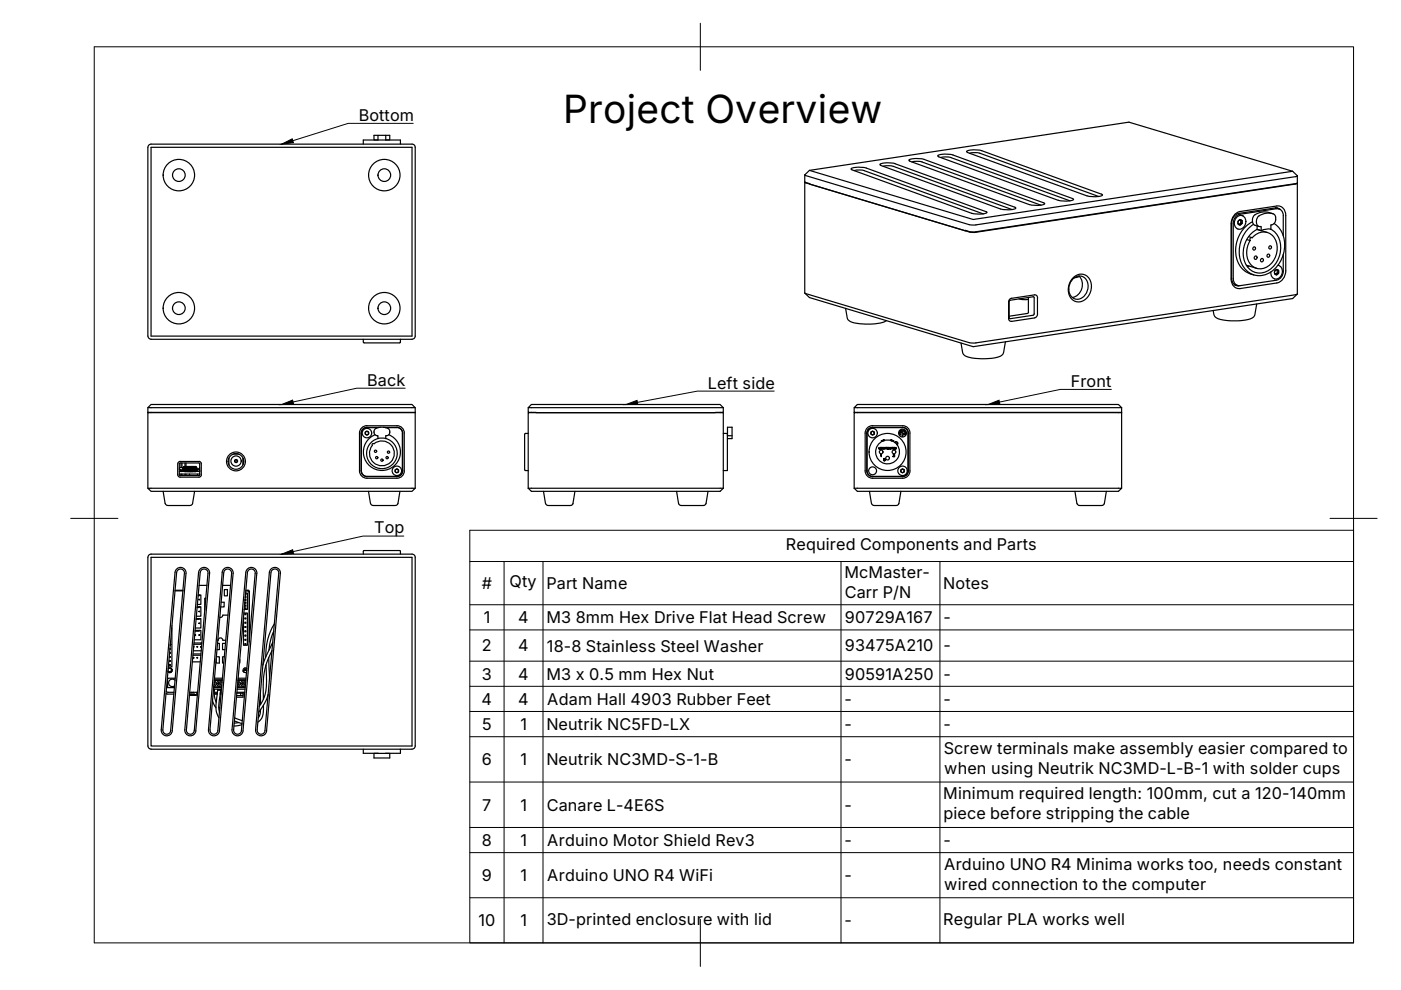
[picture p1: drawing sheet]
<svg xmlns="http://www.w3.org/2000/svg" width="297mm" height="210mm" viewBox="0 0 297 210" stroke-linecap="round" stroke-linejoin="round" font-family="sans-serif">
<!-- layer: Visible -->
<g fill="none" stroke="#000" stroke-width=".25">
<path d="M31.3 31.2v40.1M31.4 31.2a.67 .67 0 0 1 .6-.6h55.4a.67 .67 0 0 1 .6 .6v40.1a.67 .67 0 0 1-.6 .6h-55.4a.71 .71 0 0 1-.6-.6M32 31.2h55.4v40.1h-55.4zM77 30.6v-.9h7.9v.9M80.1 28.7h-.8v1h.8v-1h1.7v1h.8v-1h-.8M170.6 38.7l.1 23.5 34.8 10.5h1.4M170.6 37.1v1.4l1.1 .5 32.9 9.9 1.2 .3 1.1-.1M170.7 38.6l.1 .2M170.8 38.8l34.7 10.4h1.4M171.6 36.1l34.7 10.4 67.8-10.2M171.6 36.1l-1 1 34.9 10.5 1.4 .1M171.6 36.1l67.8-10.2 34.7 10.4"/>
<path d="M180.7 36l25.3 9.2 1.9 .2a1.38 1.38 0 0 0 1.4-.4l-.3-.2M180.7 36l-.3-.1a3.5 3.5 0 0 1 2.9-.4l25.7 9.4M181.1 36.2l1.1-.2 1.1 .2M183.2 36.2l25.3 9.2M186.6 34.8l1.3-.3 1.9 .2 25.6 9.4a3.5 3.5 0 0 1-2.9 .3l-25.7-9.3-.2-.2zM187.2 35.3l1.1-.2 1.1 .2M189.4 35.3l25.2 9.1M192.9 34.2l25.3 9.2M193.4 34.3l1-.1 1.1 .1M195.5 34.3l25.2 9.2M195.9 33.8l25.6 9.3a3.5 3.5 0 0 1-2.9 .4l-.3-.1M195.9 33.8l-1.8-.2a1.38 1.38 0 0 0-1.4 .4l.2 .2"/>
<path d="M198.9 33l1.3-.3 1.9 .2 25.5 9.3a3.5 3.5 0 0 1-2.9 .4l-25.7-9.4-.2-.1zM199.5 33.4l1.1-.1 1 .1 25.2 9.2M205.6 32.5l1.1-.1 1 .1 25.3 9.2M274.1 36.3l1 1v1.5M274.6 39l-67.7 10.2M274.6 37.5l-67.7 10.2M274.6 38.9l-67.7 10.2M275.1 38.8l-.4 .2M275.1 37.2l-.4 .3M275.1 38.9v23.4M275.1 38.8l-.4 .1M204.9 48.9h-.3"/>
<path d="M227.4 59.3a1.86 1.86 0 0 1 2.2-.6 1.86 1.86 0 0 1 1.1 2 2.56 2.56 0 0 1-2.6 2.7 2.49 2.49 0 0 1-.7-4.1zM227.4 59a2.24 2.24 0 0 1 2.7-.7 2.24 2.24 0 0 1 1.3 2.4 3.1 3.1 0 0 1-3 3.3 2.71 2.71 0 0 1-1.7-3.9zM228.7 58.5a2.75 2.75 0 0 1-1.3 4.6M228.8 58.6l-1 .3M233.5 41.2l-25.3-9.3-1.9-.1a1.38 1.38 0 0 0-1.4 .4l25.6 9.3M233.5 41.2l.3 .1a3.5 3.5 0 0 1-2.9 .3l-.4-.1M261 47.4v11.8M261 47.4a2.57 2.57 0 0 1 1.9-2.6l7.8-1.1a1.79 1.79 0 0 1 1.9 2v11.7a2.58 2.58 0 0 1-1.9 2.6l-7.8 1.2a1.8 1.8 0 0 1-1.9-2M261.1 59a1.41 1.41 0 0 0 1.6 1.6M261.5 47.4v11.7a1.35 1.35 0 0 0 1.4 1.5l7.8-1.2M262.2 46.1a1.17 1.17 0 0 1 1.5-.2 1.17 1.17 0 0 1 .4 1.5 1.23 1.23 0 0 1-1.5 1.2 1.23 1.23 0 0 1-.8-1.7zM262.5 48.6h.1"/>
<path d="M262.9 46.6a.52 .52 0 0 0-.4 .5 .52 .52 0 0 0 .5 .5l.3-.2-.2-.1-.4 .3M262.9 46.6l.4 .2-.5-.2M262.9 46.6a.54 .54 0 0 0-.5 .6 .54 .54 0 0 0 .7 .4l.2-.2M262.9 46.6l.4 .2M263.1 46.7v.6M263.3 46.8v.6M263.3 45.7h.1M264.2 56.2l2.2 .7M264.3 50.8l.8 .2M264.7 50.2l.7 .2M264.8 56.4l-.3 .1M265.1 58.1l.8 .2"/>
<path d="M265.1 50.5l.4-.1a2.88 2.88 0 0 1 3.2-1.1 2.88 2.88 0 0 1 2.1 2.7 4.2 4.2 0 0 1-3.8 5 3.2 3.2 0 0 1-2.7-3.9l.4-1.4 .4-.7zM265.6 46.9a.83 .83 0 0 0 .5 .9l.8 .2M265.6 47a6.7 6.7 0 0 0-2.4 9.8l1.2 1 .7 .3M266.5 47.9v.7M266.5 48.7l2.2 .6M266.9 45.8a2.95 2.95 0 0 1 3.4-.2l.2 1M266.9 45.8a1.46 1.46 0 0 0 0 2.2h.5v.9l-.9-.3M267.1 48.8h.1M269.4 48.6a4.9 4.9 0 0 1 1.3 6.9 3.9 3.9 0 0 1-5.5 1.8 5.3 5.3 0 0 1 .1-7.8l1.2-.9M269.4 48.6h-1.2l-.8 .3M269.6 47.7h-.1v.9M269.9 45.3a3.5 3.5 0 0 0-4.2 .7l-.2 .9"/>
<path d="M270.1 47.4a6 6 0 0 1 1.4 8.1 4.8 4.8 0 0 1-6.4 2.5 5.9 5.9 0 0 1-1.5-8 6.3 6.3 0 0 1 2.2-2.4M270.2 59.1h.1M270.4 44.1l.7 .2M270.5 46.6a1.1 1.1 0 0 1-.8 1.1M270.6 57.2l.5 .2a.53 .53 0 0 0-.9 .1 .53 .53 0 0 0 .5 .8l.4-.4-.3-.1-.4 .4M270.7 44.3l-7.8 1.1a1.91 1.91 0 0 0-1.4 1.9M270.7 44.3a1.3 1.3 0 0 1 1.4 1.4v4.3M270.7 44.1l.3 .1M270.8 57.3v.5M270.9 56.2a1.49 1.49 0 0 1 .9 1.9 1.49 1.49 0 0 1-1.7 1 1.34 1.34 0 0 1-.6-1.4M271.1 57.4v.5M271.1 57.4a.51 .51 0 0 0-.9 .2 .51 .51 0 0 0 .6 .6l.3-.3"/>
<path d="M271.1 56.3h.1M271.4 44.4l-.5-.3h-.5l-7.8 1.1a2.02 2.02 0 0 0-1.5 2.1v11.7M272.1 53.9v3.6a1.91 1.91 0 0 1-1.4 1.9M77 71.9v.6M77 72.5l.2 .2M77.2 72.7h7.5M84.9 71.9v.6l-.2 .2M170.6 62.2l1 .9 34.7 10.4 67.8-10.2 .9-.9M179.3 65.4l.3 2a2.65 2.65 0 0 0 2.7 1.2 10.3 10.3 0 0 0 5.6-.6M213.2 72.5l-.4 2.2a2.26 2.26 0 0 1-2.3 1.2 12.6 12.6 0 0 1-5.9-.5l-.5-.5-.3-2.2M214 63.9v3.4M214 67.3l.2 .3"/>
<path d="M214.2 63.7l5-.7 .1 3.6M214.2 63.6l-.2 .3M216 63.4l.9 .1h1.2M218 63.1v3.3l-4 .6M219.1 66.8l-4.9 .8M219.3 66.5l-.2 .3M219.4 62.5l-5 .7a.79 .79 0 0 0-.6 .9v3.4a.58 .58 0 0 0 .7 .6M219.4 67.4l-5 .7M219.4 62.5a.58 .58 0 0 1 .6 .7M220 63.2v3.4a.82 .82 0 0 1-.6 .8M261.7 60.3l.7 .3M262.2 60.5h-.3"/>
<path d="M266.4 64.4l-.3 2.3a2.29 2.29 0 0 1-2.3 1.2 10.4 10.4 0 0 1-6.1-.7l-.3-.5-.2-.9M274.6 62.5l-67.7 10.2M275.1 62.3l-.4 .2M31.3 86.4l.7-.6h55.4l.6 .6zM31.3 86.4v1h56.7M31.3 87.4v.1M38 99.6h.4M38 100h4.3M38 98.3v2.4M38.2 97.8l4.2 .1 .3 .4v2.4M38.2 98.2h4.1v2.5M38.2 97.8l-.4 .3-.1 .2v2.4"/>
<path d="M38.2 98.2l-.2 .1M38.4 100h.1M38.4 99.6l-.1 .3M38.4 99.6v.2M38.4 98.2v.9M38.4 99.8h.1M38.4 99.8v.1M38.4 99.8l.1 .1M38.5 99.9h.1M38.5 99.8v.2zM38.5 99.9h.2zM38.6 98.2v.9"/>
<path d="M38.7 99.8v.2M38.8 99.3v.7M38.8 99.8h-.1M38.8 99.6l.3 .3M38.8 99.1h-.7v.5M38.9 99.4h.1M38.9 99.8v.1M38.9 99.8v.2M38.9 99.6h.1M38.9 99.3l.2 .1v.4M38.9 99.4v.1M38.9 99.6l.1 .2"/>
<path d="M38.9 99.9v.1M38.9 99.5v.1M38.9 99.9h.1M38.9 99.1h.1M38.9 99l-.1 .3M39 99.1h.1M39 99.8l.2 .1M39 99.9v.1M39 99.5v.3M39 98.9l-.1 .1M39.1 99.4l-.1 .1M39.1 99.9v.1"/>
<path d="M39.1 99.9l.1 .1M39.1 99l-.3 .3 .2 .5M39.1 99h.1M39.1 99h.3M39.1 100h.1M39.1 99.4l.2 .1zM39.2 99.3l2-.1 .2 .3-.2 .1-1.9 .1-.2-.2zM39.2 100h1.2M39.2 99.9l1.2 .1M39.2 99.9h.2M39.2 99h2.1M39.2 98.9h2.1"/>
<path d="M39.2 99l-.3 .3M39.2 98.9h-.1M39.2 100h.1M39.2 98.9v.1M39.2 99h.2v.2l.2-.2M39.2 99h.1M39.2 99.6h.1M39.2 99.3h2.1M39.2 99.3v.2M39.2 98.2v.7M39.2 99.5l.1 .1M39.3 99.3h2"/>
<path d="M39.3 99.6h2M39.3 99.3h.1M39.3 99.3v.1M39.3 99.5h1.9M39.3 99.5v.1M39.3 99.4h.1M39.3 100h.1M39.3 99.6h1.9M39.3 99.3h-.1M39.4 99.7v.2M39.4 99.9v-.2h.2v.2M39.4 99v.2"/>
<path d="M39.4 99.3h.1M39.4 99.5v.1M39.4 99.8l.1-.1v.1M39.4 99.3h.4M39.4 99.6h.1M39.4 99.5h.4M39.4 99.2h.1M39.4 99.9h1.9M39.4 98.2v.7M39.4 99.8v.1M39.4 99v.1h.1M39.5 100h.1"/>
<path d="M39.5 99.8h.1M39.5 99.7h.1M39.5 99.1l.1 .1M39.5 99h.3M39.5 99.9h.3M39.5 99.8l.1 .1M39.6 99h-.1M39.6 99h.1M39.6 99.7l-.1 .1M39.6 99.9h.1M39.6 99l-.1 .1M39.6 100h.1"/>
<path d="M39.7 100h.1M39.7 99.9h1.1M39.7 99h1.1M39.8 100h.1M39.8 99.6h.1M39.8 99.3h.1M39.8 99.5v.1M39.9 100h.1M39.9 99.3h.1M39.9 99.6h.1M39.9 99.5h.1M39.9 99.5v.1"/>
<path d="M40 100h.1M40 99.3h.1M40.1 99.6h.1M40.1 99.5h.1M40.1 100h.1M40.2 100h.1M40.2 99.3h.1M40.2 99.6h.1M40.2 99.5h.1M40.3 99.6h.1M40.3 100h.1M40.4 100h.1"/>
<path d="M40.4 99.3h.1M40.4 99.6h.1M40.4 99.5h.1M40.4 100h.9M40.4 99.5l.1 .1M40.5 100h.1M40.6 100h.1M40.6 99.3h.1M40.6 99.5v.1M40.6 99.6h.1M40.7 100h.1M40.7 99h.1"/>
<path d="M40.7 99.3h.1M40.7 99.5v.1M40.7 99.3h.4M40.7 99.6h.1M40.7 99.5h.4M40.8 100h.1M40.9 99.9h.1M40.9 99h.1M40.9 100h.1M41 99.9h.1M41 99.9v-.2h.1v.2M41 99v.2l.3-.2"/>
<path d="M41 99h.1M41 99v.2M41 99.2h.1M41 99v.2l.1-.1M41 99.8v.1M41 99.7v.2M41 99h-.2M41 100h.1M41.1 99.2h.1M41.1 100h.1M41.1 99.8l-.1-.1v.1l-.3 .1M41.1 99v.2"/>
<path d="M41.1 99.6h.1M41.1 99h.1M41.1 99.8v.1M41.1 99.7v.2M41.1 99.3h.1M41.2 100h.1M41.2 99.3l-1.9 .1M41.2 99.6h.1M41.2 99.3h.1M41.2 99.4h.1M41.3 99.4l.1 .1zM41.3 99.5l-.1 .1"/>
<path d="M41.3 100h.1M41.3 99.3v.2M41.3 99l.3 .2v.3M41.3 99l.4 .3M41.3 99.9h-.9v.1M41.3 98.9h.2M41.3 99l.2 .1M41.3 98.9l-1.9 .1M41.3 99.9h.1M41.3 99.9v.1M41.4 100h.1M41.4 99h.1"/>
<path d="M41.4 99h-.1M41.4 99l.2 .1M41.5 99.8l-.2 .1M41.5 98.9l.3 .4M41.5 99.4v.1M41.5 99.9h-.1M41.5 99.5v.3M41.5 99.9l.1 .1M41.5 99.1l.2 .2M41.6 99.8l-.2 .1M41.6 99l.1 .3v.7M41.6 99.1h.1"/>
<path d="M41.6 99.9h-.1M41.6 99.9h.1M41.6 99.5h-.1l.2 .1M41.6 99.4h-.1v.4M41.6 99.4v.1M41.7 99.3v.3M41.7 99.8v.2M41.7 99.6l-.2 .2 .2-.2M41.7 99.4h.6M41.7 99.8h.1M41.7 99.5h.6M41.8 99.6l-.2 .3"/>
<path d="M41.8 99.8l.1 .1M41.8 99.9v.1M42.2 99.9h.1M42.2 99.9h.1l-.1 .1M42.2 99.4v.1M42.3 99.1v.3M48.5 97.1v1.5M49.4 96.3h1.2M51.5 97.1v1.4M51.6 97.4v.9v-.9M76.2 91.8v8M76.2 99.8a1.58 1.58 0 0 0 1.6 1.6h6.3"/>
<path d="M76.6 99.8a1.24 1.24 0 0 0 1.2 1.3h6.3M76.6 91.8v8M76.6 99.8a1.17 1.17 0 0 0 1.2 1.2h6.3M77.8 90.7h2.4M77.8 90.6a1.17 1.17 0 0 0-1.2 1.2M78.1 91.6v.4M78.1 91.6a.36 .36 0 0 0-.5 0 .36 .36 0 0 0 0 .5 .36 .36 0 0 0 .5-.1M78.1 91.6a.39 .39 0 0 0-.6-.1 .39 .39 0 0 0 0 .6 .39 .39 0 0 0 .6-.1M79 94.1h.3a2.64 2.64 0 0 1 4.2 1.4 2.64 2.64 0 0 1-3.1 3.2 2.64 2.64 0 0 1-1.5-4.3zM79.5 92.2a3.9 3.9 0 0 0-1.6 6 3.9 3.9 0 0 0 6.2 0 3.9 3.9 0 0 0-1.7-6M79.7 90.8l1.5-.2 1 .2M79.7 90.8a.83 .83 0 0 0-.4 1 .83 .83 0 0 0 .8 .6v.6"/>
<path d="M80.6 90.6h-2.8a1.24 1.24 0 0 0-1.2 1.2M81.3 90.6h2.8M81.7 90.7h2.4M82.2 90.8a.83 .83 0 0 1 .4 1 .83 .83 0 0 1-.8 .6v.6M84.1 90.3l-6.3-.1a1.58 1.58 0 0 0-1.6 1.6M84.1 90.2a1.58 1.58 0 0 1 1.6 1.6M84.1 90.6a1.24 1.24 0 0 1 1.3 1.2M84.1 90.6a1.17 1.17 0 0 1 1.2 1.2M85.3 91.8v8M85.3 99.8a1.17 1.17 0 0 1-1.2 1.2M85.4 91.8v8M85.4 99.8a1.24 1.24 0 0 1-1.3 1.3"/>
<path d="M85.7 91.8v8M85.7 99.8a1.58 1.58 0 0 1-1.6 1.6M88 87.5h-56.7v16M88 86.4v1.1M88 87.5v16M112 86.4l.7-.6h40l.7 .6zM112 86.4v1l1.7 .1h38l1.7-.1v-1M112 91.9h-.6l-.2 .2v7.5l.8 .2M153.4 91.9h.8M154.2 92v7.8h-.8M155.2 92.4h-1v-1.8h1v2.4h-1M181.1 86.4l.7-.6h55.3l.7 .6z"/>
<path d="M181.1 86.4v1h56.7v-1M181.1 87.4v.1M183.4 91.8v8M183.4 99.8a1.58 1.58 0 0 0 1.6 1.6h6.4a1.58 1.58 0 0 0 1.5-1.6M183.8 91.8a1.24 1.24 0 0 1 1.2-1.2h6.3a1.2 1.2 0 0 1 1.3 1.2M183.8 91.8v8M183.8 99.8a1.17 1.17 0 0 0 1.2 1.2h6.4a1.17 1.17 0 0 0 1.1-1.2M185 90.7h6.3M185 90.6a1.17 1.17 0 0 0-1.2 1.2M185.3 91.6v.4M185.3 91.6a.36 .36 0 0 0-.5 0 .36 .36 0 0 0 0 .5 .36 .36 0 0 0 .5-.1M185.3 91.6a.39 .39 0 0 0-.5-.1 .39 .39 0 0 0 0 .6 .39 .39 0 0 0 .5-.1"/>
<path d="M186.4 94.9v.3h.2h-.2zM186.7 94.9v.3zM186.7 96.4l.2-.1v.5zM186.8 94.9h.2h-.2l.2 .1-.2 .2h.2h-.2zM187.1 94.9h.2h-.2l.2 .3h-.2zM187.3 93.5a2.53 2.53 0 0 0-1.4 3.5 2.53 2.53 0 0 0 3.6 1 2.53 2.53 0 0 0 .7-3.7M187.3 97.3l.1-.1a.22 .22 0 0 1 .3 .3 .22 .22 0 0 1-.4 .1h.3l-.1-.1 .1-.2zM187.3 93.3l-.4 .2M187.4 93.3v.2M187.4 93.2h.1M187.4 93.3v.2h-.5M187.4 93.2v.1"/>
<path d="M187.4 94.9v.1l.3-.1v.3l-.1-.1-.2 .1zM187.4 93.4l.8-.1 .8 .1M187.7 94.9h.3l-.1 .3zM188 94.9h.3h-.2l.2 .1-.2 .2h.2h-.3zM188.4 94.9l.2 .3v-.3v.3l-.2-.3v.3zM188.7 94.9h.2h-.2l.2 .2v.1l-.2-.1h.2zM189 93.5h.5M189 93.3v.2M189 93.2v.1M189 93.3l.5 .2M189 94.9h.3l-.2 .3zM189.1 93.5l1.1 .8"/>
<path d="M189.3 94.9h.3h-.2l.1 .1-.1 .2h.2h-.3zM189.4 96.4h.3l-.3 .4h.3h-.4l.3-.3zM189.6 94.9l.1 .3zM189.7 94.9l.2 .3 .1-.3v.3l-.2-.3-.1 .3zM189.8 93.7h.4l.1 .2M189.8 93.7l.2 .1zM189.8 93.7l-.1 .1M189.8 93.7h.1M190.3 94.2l-.1 .1M190.3 94.2l-.1-.2 .1 .2M190.3 94.2h.1M190.4 94l-.1 .2"/>
<path d="M191.1 91.8l-.2-.1v.4M191.1 91.6l-.3-.1-.1 .5 .1 .2 .1-.1M191.1 91.6v.1M191.3 91.3v1.1M191.3 91.3l-.2 .1M191.4 90.6a1.17 1.17 0 0 1 1.1 1.2M191.6 92v-.1l.2 .1v-.6l.2 .3-.1 .5-.3-.2M191.7 91.2h-.5l-.2 .1 .1 .1M191.7 91.3v.1l-.3-.1v1.1h-.1M192.5 91.8v8M192.6 91.8v8M192.6 99.8a1.24 1.24 0 0 1-1.2 1.3h-6.4a1.24 1.24 0 0 1-1.2-1.3"/>
<path d="M192.9 91.8v8M192.9 91.8a1.55 1.55 0 0 0-1.6-1.5l-6.3-.1a1.58 1.58 0 0 0-1.6 1.6M237.8 87.4v.1M31.3 103.5h56.7l-.6 .7h-55.4zM31.3 118.2v40M31.4 118.2a.67 .67 0 0 1 .6-.7h55.4a.67 .67 0 0 1 .6 .7v40a.67 .67 0 0 1-.6 .6M32 118.2h55.4v40h-55.4zM34.6 104.2l.4 2.6M37.7 100.7l.2 .4 .3 .1M38 100.5h4.3M38 100.7l.2 .1M38.4 100.5v.3"/>
<path d="M38.6 100.5v.3M39.2 100.5v.3M39.4 100.5v.3M40.2 100.5v.3M41.3 104.2l-.5 2.5a1.1 1.1 0 0 1-1.3 .5h-2.8a1.47 1.47 0 0 1-1.7-.5M41.9 100.5v.3M42.4 100.7l-.2 .1h-4M42.7 100.7l-.3 .4-.2 .1h-4M77 116.9v.6M77.2 116.7h6.2a1.64 1.64 0 0 1 1.5 .2v.6M77.2 116.7l-.2 .2M78.1 104.2l.5 2.5a1.06 1.06 0 0 0 1.3 .5h2.8a1.53 1.53 0 0 0 1.7-.5l.4-2.5"/>
<path d="M112 103.5h41.4M112 103.5v-16h41.4v16M112 103.5l.7 .7h40l.7-.7M115.2 104.2l.5 2.5a1.09 1.09 0 0 0 1.3 .5h3.1a1.15 1.15 0 0 0 1.4-.5l.4-2.5M143.4 104.2l.5 2.5 .5 .5M150.1 104.2l-.4 2.5a1.1 1.1 0 0 1-1.4 .5h-3.9M181.1 103.5h56.7l-.7 .7h-55.3zM181.1 103.5v-16h56.7v16M184.3 104.2l.5 2.5 .5 .5M190.6 106.7a1.1 1.1 0 0 1-1.4 .5h-3.9M191 104.2l-.4 2.6M227.9 104.2l.5 2.5a1.06 1.06 0 0 0 1.3 .5h3.1a1.1 1.1 0 0 0 1.3-.5l.5-2.5"/>
<path d="M36 138.3h.1v.2l-.1-.1M36 139.2l.1 .2zM36 137.5v.2M36.1 136.8h.1M36.1 136.6h.1M36.1 136.6v.2M36.4 133.1v8.3h-.7M36.4 132.7v.1M37.1 125.2h1.7M37.4 120.7a1.17 1.17 0 0 1 1.3-.3 1.17 1.17 0 0 1 .8 1.2l-3 33.3a1.18 1.18 0 0 1-1.2 1.1 1.18 1.18 0 0 1-1.1-1.3l2.9-33.3zM37.4 121.4l-2.9 33.4a.84 .84 0 0 0 .8 .9 .84 .84 0 0 0 .9-.8M37.4 121.4a.84 .84 0 0 1 1-.8 .84 .84 0 0 1 .7 1"/>
<path d="M38.8 125.3h-1.7M39.1 121.6l-2.9 33.3M40.9 138.9h1.7M40.9 138.7h1.7M41 138h1.7M41.1 137.1v.1M41.1 136.3h1.7M41.4 133.7h.8M41.6 131.2h.6M41.8 128.6h.4M42 126.1h.2M42.2 124.1h1.7"/>
<path d="M42.2 126.1h.4v2.1h-.8M42.2 128.6h.4v2.1h-1M42.2 131.2h.4v2h-1.2M42.2 133.7h.4v2h-1.4M42.2 131.2v.1h-.6M42.2 133.7v.1h-.8M42.2 128.6v.2h-.4M42.2 126.1v.2h-.2M42.4 121.4l-2.9 33.4a.84 .84 0 0 0 .8 .9 .84 .84 0 0 0 .9-.8l2.9-33.3M42.4 121.4a.84 .84 0 0 1 .9-.8 .84 .84 0 0 1 .8 1M42.6 139.4l-.1 .1M42.7 136.3v.3h-1.6"/>
<path d="M43.6 126.8h-.2v2.6M44.4 121.6a1.17 1.17 0 0 0-1-1.3 1.17 1.17 0 0 0-1.3 1.1l-2.9 33.3a1.18 1.18 0 0 0 1.1 1.3 1.18 1.18 0 0 0 1.2-1.1l2.9-33.3M45.9 139.2h.6v1.4h-.7v-.9M46.1 136.4h.4v1.3h-.5M46.2 135.8v-.1a.5 .5 0 0 1 .5-.5 .5 .5 0 0 1 .5 .5l.7 .1M46.9 127.7h.6v1h-.7M47.2 124.1h1.7M47.2 130.4l-.2 .4-.4 .1M47.2 130.4h1.1M47.4 121.4l-2.9 33.4a.84 .84 0 0 0 .8 .9 .84 .84 0 0 0 .9-.8M47.4 121.4a.84 .84 0 0 1 .9-.8 .84 .84 0 0 1 .8 1M47.6 139.2h-.4v1.4h.2"/>
<path d="M47.6 125h.6v1.3h-.6zM47.8 136.4h-.6v1.3h.5M49.1 121.6l-2.9 33.3M49.4 121.6a1.17 1.17 0 0 0-1-1.3 1.17 1.17 0 0 0-1.3 1.1l-2.9 33.3a1.18 1.18 0 0 0 1.1 1.3 1.18 1.18 0 0 0 1.2-1.1l2.9-33.3M50.8 139.9h.1M50.8 139.9v.7M51.7 130h.8v6.8h-.9v-6M51.9 127.1h.2v.2h-.2zM51.9 127.7h.2v.2h-.2zM51.9 128.3h.2v.2h-.2zM51.9 128.9h.2v.2h-.2zM51.9 130.1h.2v.2h-.2z"/>
<path d="M51.9 131.1h.2v.1h-.2zM51.9 131.9h.2v.2h-.2zM51.9 132.9h.2v.1h-.2zM51.9 133.8h.2v.1h-.2zM51.9 134.7h.2v.1h-.2zM51.9 135.6h.2v.1h-.2zM51.9 136.5h.2v.1h-.2zM52 126.5h.1l-.1 .2M52 125.9v.2M52.1 125.7h.4v3.5h-.7M52.1 125.3a.53 .53 0 0 1 .7 .4v10.4M52.1 125.2h.6l.2 .3v10"/>
<path d="M52.4 120.7a1.17 1.17 0 0 1 1.3-.3 1.17 1.17 0 0 1 .8 1.2l-3 33.3a1.18 1.18 0 0 1-1.2 1.1 1.18 1.18 0 0 1-1.1-1.3l2.9-33.3zM52.5 121.4l-3 33.4M52.5 121.4a.84 .84 0 0 1 .9-.8 .84 .84 0 0 1 .7 1M54.1 121.6l-2.9 33.3a.84 .84 0 0 1-.9 .8 .84 .84 0 0 1-.8-.9M57 139.4l.1 4.5M57.4 121.4l-2.9 33.4a.84 .84 0 0 0 .8 .9 .84 .84 0 0 0 .9-.8l2.9-33.3M57.4 121.4a.84 .84 0 0 1 1-.8 .84 .84 0 0 1 .7 1M57.7 137.9a16.2 16.2 0 0 0-1.9 9.7v.7M57.8 136.2l-1.4 2.9-.7 1.9M58 133.9a12.2 12.2 0 0 0-1 3.9M58.2 132.3a12.6 12.6 0 0 0-1.9 7M59.4 121.6l-2.9 33.3"/>
<path d="M59.5 121.6a1.17 1.17 0 0 0-1.1-1.3 1.17 1.17 0 0 0-1.3 1.1l-2.9 33.3a1.18 1.18 0 0 0 1.1 1.3 1.18 1.18 0 0 0 1.2-1.1M31.4 158.2a.67 .67 0 0 0 .6 .6M32 158.8h55.4M35.2 147l.2 .1M35.3 146.6l.3 .2h1.3M35.4 147.2h1.5M35.7 141.9a.37 .37 0 0 1 .5-.1 .37 .37 0 0 1 0 .6 .37 .37 0 0 1-.6-.2M35.7 141.7a.5 .5 0 0 1 .7 .1 .5 .5 0 0 1-.1 .7 .5 .5 0 0 1-.7-.1M36 140.1h.1v.1h-.1zM36 140.9h.1v.2h-.1zM36.4 141.8a.5 .5 0 0 1-.1 .7 .5 .5 0 0 1-.7-.1M36.5 141.9l-.1 .5-.5 .2"/>
<path d="M37.1 144.2a.79 .79 0 0 0-1.1 0 .79 .79 0 0 0-.1 1.1 .79 .79 0 0 0 1.1 .1M37.1 143.8h-1.6v2h1.5M40.2 147.2h.9M40.2 147.2v.2M40.2 147.4h.1M40.2 146.8h1.7M40.3 147.4h.1M40.3 147.2v.2l.1-.2M40.4 147.4h.1M40.5 147.4h.1M40.5 147.2v.2l.1-.2M40.5 147.4h-.1"/>
<path d="M40.6 147.4h.1M40.6 147.2v.2l.1-.2M40.7 146.8h.3M40.7 147.4h.1M40.7 147.4h.4M40.8 140.3h1.7M41.1 147.2h.2M41.1 147.4h.1M41.1 147.2v.2l.1-.2M41.2 147.4h.1M41.2 147.4h-1M41.3 147.2v.2"/>
<path d="M41.3 147.2h.1M41.3 147.2l.1 .1M41.4 147.3h.1M41.4 147.3l.2 .1M41.7 146.8v.6l-.2-.1M41.7 147.2h.2M41.8 146.8v.1M45.1 148.6l.7 1.5M45.3 146.1h1.6M45.3 145.8h1.7M45.3 145.6h1.7M45.4 146.8h.7"/>
<path d="M45.4 147.2h.7M45.4 147.1h.7M45.4 144.7a.31 .31 0 0 1 .2 .3 .31 .31 0 0 1-.2 .2M45.4 146.1v.2h-.1h.1l.1 1.3 .3 1.3M45.4 144.3h1.7M45.4 144.1h1.7M45.4 144.4a.58 .58 0 0 1 .4 .6 .58 .58 0 0 1-.5 .5M45.5 143.8h1.7M46.1 146.1v.2h.7v-.2M46.4 149.9l.2 .2M46.5 145h.1M46.5 151a12.8 12.8 0 0 1 .3-4.7h-.7v.7a8.5 8.5 0 0 0 0 4.5l.3 .7"/>
<path d="M46.7 147.2h.2M46.7 147.1h.2M46.7 146.8h.2M47.1 144.8a.58 .58 0 0 0-.9-.3 .58 .58 0 0 0-.1 .9 .58 .58 0 0 0 .9-.2M49.7 152.9l1.6 .5M49.7 152.2l1.7 .6M50.2 147.5h1.3M50.2 147h1.3M50.2 146.8h1.7M50.3 146.1h1.7M50.3 145.8h1.7M50.3 145.6h1.7"/>
<path d="M50.4 144.7l.2 .3-.2 .3M50.4 144.3h1.7M50.4 144.4a.58 .58 0 0 1 .5 .6 .58 .58 0 0 1-.6 .5M50.5 144.1h1.6M50.5 143.8h1.7M50.6 153.2l-.9 .1M51 147v.5M51.3 153.6l-1.7 .3M51.5 146.8v1h-1.4M51.5 147.2h.4M51.6 145h.1M51.8 141.7h.4"/>
<path d="M52.1 144.7a.58 .58 0 0 0-.9-.2 .58 .58 0 0 0 0 .9 .58 .58 0 0 0 .8-.1M52.3 142.2h-.4l-.2 .3M52.3 142.1l-.4-.1-.3 .4M52.3 142h-.4l-.4 .3M52.4 141.8a.5 .5 0 0 0-.7-.1 .5 .5 0 0 0-.1 .7 .5 .5 0 0 0 .7 .1M55.2 147v2.4M55.2 150.5l-.1 .9-.3 .8M55.9 149.5a3.5 3.5 0 0 1-1 3.5l-.2 .1M56.4 141a16.1 16.1 0 0 1-.4 6.8l-1 2M56.9 147.2a11 11 0 0 1-2 3.8M77 158.8v.9h3.1M79.3 159.7h3.3v1h-3.3z"/>
<path d="M84.9 158.8v.9h-3.1"/>
<circle cx="37.9" cy="37.1" r="1.34"/>
<circle cx="37.9" cy="37.1" r="3.3"/>
<circle cx="81.5" cy="37.1" r="1.34"/>
<circle cx="81.5" cy="37.1" r="3.3"/>
<circle cx="265.9" cy="52.7" r=".32"/>
<circle cx="266.2" cy="54.7" r=".34"/>
<circle cx="267.5" cy="55.2" r=".34"/>
<circle cx="268.9" cy="54.2" r=".32"/>
<circle cx="269.3" cy="52.5" r=".32"/>
<circle cx="37.9" cy="65.3" r="1.34"/>
<circle cx="37.9" cy="65.3" r="3.3"/>
<circle cx="81.5" cy="65.3" r="1.34"/>
<circle cx="81.5" cy="65.3" r="3.3"/>
<circle cx="50" cy="97.8" r="2"/>
<circle cx="50" cy="97.8" r="1.66"/>
<circle cx="50" cy="97.8" r="1.09"/>
<circle cx="50" cy="97.8" r=".26"/>
<circle cx="50" cy="97.8" r=".33"/>
<circle cx="77.8" cy="91.8" r="1.01"/>
<circle cx="79.6" cy="95.7" r=".24"/>
<circle cx="79.9" cy="97" r=".24"/>
<circle cx="81" cy="96.1" r="3.2"/>
<circle cx="81" cy="97.6" r=".24"/>
<circle cx="82.1" cy="97" r=".24"/>
<circle cx="82.4" cy="95.9" r=".24"/>
<circle cx="84.1" cy="99.8" r=".38"/>
<circle cx="84.1" cy="99.8" r="1.01"/>
<circle cx="84.1" cy="99.8" r=".39"/>
<circle cx="185" cy="91.8" r="1.01"/>
<circle cx="185" cy="99.8" r=".84"/>
<circle cx="186.8" cy="95.8" r=".39"/>
<circle cx="188.2" cy="97.1" r=".39"/>
<circle cx="188.2" cy="95.8" r="3.9"/>
<circle cx="189.5" cy="95.8" r=".39"/>
<circle cx="191.3" cy="99.8" r=".39"/>
<circle cx="191.4" cy="99.8" r="1.01"/>
<circle cx="191.4" cy="91.8" r=".84"/>
<circle cx="191.4" cy="99.8" r=".39"/>
<circle cx="41.1" cy="139.5" r=".07"/>
<circle cx="41.4" cy="134.6" r=".07"/>
<circle cx="41.8" cy="139.5" r=".07"/>
<circle cx="41.8" cy="137.1" r=".07"/>
<circle cx="42.3" cy="127.1" r=".07"/>
<circle cx="42.3" cy="132.1" r=".07"/>
<circle cx="42.3" cy="129.6" r=".07"/>
<circle cx="42.3" cy="134.6" r=".07"/>
<circle cx="42.6" cy="137.1" r=".07"/>
<circle cx="46.5" cy="145" r=".31"/>
<circle cx="51.6" cy="145" r=".31"/>
</g>
<!-- layer: BORDER -->
<path d="M20 9.9h267v190h-267zM148.5 4.9v10M15 109.9h10M282 109.9h10M148.5 194.9v10" fill="none" stroke="#000" stroke-width=".21"/>
<!-- layer: Leaders -->
<path d="M59.7 30.6l2.3-1.2 .2 .8zM59.7 85.8l2.3-1 .2 .9zM132.7 85.8l2.4-.9 .1 .8zM209.5 85.8l2.3-.9 .2 .8zM59.7 117.5l2.3-.9 .2 .8z" fill="#000" stroke="#000" stroke-width=".21"/>
<path d="M87.6 26.2h-13.8l-11.7 3.6M85.9 82.3h-10.3l-13.5 2.9M164.1 82.9h-16.2l-12.8 2.4M235.6 82.6h-10.8l-12.9 2.7M85.6 113.7h-8.6l-14.9 3.3" fill="none" stroke="#000" stroke-width=".21"/>
<!-- layer: Custom Tables -->
<g fill="none" stroke="#000" stroke-width=".21">
<path d="M99.6 112.4h187.4v87.5h-187.4zM99.6 119.1h187.4M106.9 119.1v80.8M115.1 119.1v80.8M178.3 119.1v80.8M199.3 119.1v80.8M99.6 128.2h187.4M99.6 133.6h187.4M99.6 140.2h187.4M99.6 145.5h187.4M99.6 150.8h187.4M99.6 156.2h187.4"/>
<path d="M99.6 165.8h187.4M99.6 175.4h187.4M99.6 180.8h187.4M99.6 190.3h187.4"/>
</g>
<text font-size="8.2" x="119.4" y="26.2">Project Overview</text>
<g font-size="3.4">
<text x="76.1" y="25.6">Bottom</text>
<text x="77.9" y="81.8">Back</text>
<text x="150.1" y="82.4">Left side</text>
<text x="227" y="82.1">Front</text>
<text x="79.3" y="113">Top</text>
<text x="166.6" y="116.7">Required Components and Parts</text>
<text x="102.2" y="124.9">#</text>
<text x="108.1" y="124.5">Qty</text>
<text x="115.8" y="124.9">Part Name</text>
<text x="179" y="122.5">McMaster-</text>
<text x="200" y="124.9">Notes</text>
<text x="179.1" y="126.8">Carr P/N</text>
<text x="102.6" y="132.1">1</text>
<text x="109.9" y="132.1">4</text>
<text x="115.8" y="132.2">M3 8mm Hex Drive Flat Head Screw</text>
<text x="179.1" y="132.1">90729A167</text>
<text x="200" y="132.1">-</text>
<text x="102.2" y="138.1">2</text>
<text x="109.9" y="138.1">4</text>
<text x="116" y="138.1">18-8 Stainless Steel Washer</text>
<text x="179.1" y="138.1">93475A210</text>
<text x="200" y="138.1">-</text>
<text x="102.1" y="149.4">4</text>
<text x="102.2" y="144.1">3</text>
<text x="109.9" y="144.1">4</text>
<text x="109.9" y="149.4">4</text>
<text x="115.8" y="144.1">M3 x 0.5 mm Hex Nut</text>
<text x="116" y="149.4">Adam Hall 4903 Rubber Feet</text>
<text x="179.1" y="149.4">-</text>
<text x="179.1" y="144.1">90591A250</text>
<text x="200" y="144.1">-</text>
<text x="200" y="149.4">-</text>
<text x="102.2" y="154.8">5</text>
<text x="110.3" y="154.8">1</text>
<text x="115.8" y="154.8">Neutrik NC5FD-LX</text>
<text x="179.1" y="154.8">-</text>
<text x="200" y="154.8">-</text>
<text x="200.1" y="159.8">Screw terminals make assembly easier compared to</text>
<text x="102.2" y="162.3">6</text>
<text x="110.3" y="162.3">1</text>
<text x="115.8" y="162.3">Neutrik NC3MD-S-1-B</text>
<text x="179.1" y="162.3">-</text>
<text x="200.2" y="164.1">when using Neutrik NC3MD-L-B-1 with solder cups</text>
<text x="102.3" y="171.9">7</text>
<text x="110.3" y="171.9">1</text>
<text x="115.9" y="171.9">Canare L-4E6S</text>
<text x="179.1" y="171.9">-</text>
<text x="200" y="169.4">Minimum required length: 100mm, cut a 120-140mm</text>
<text x="200" y="173.7">piece before stripping the cable</text>
<text x="102.2" y="179.4">8</text>
<text x="110.3" y="179.4">1</text>
<text x="116" y="179.4">Arduino Motor Shield Rev3</text>
<text x="179.1" y="179.4">-</text>
<text x="200" y="179.4">-</text>
<text x="200.2" y="184.4">Arduino UNO R4 Minima works too, needs constant</text>
<text x="102.2" y="186.8">9</text>
<text x="110.3" y="186.8">1</text>
<text x="116" y="186.8">Arduino UNO R4 WiFi</text>
<text x="179.1" y="186.8">-</text>
<text x="200.2" y="188.7">wired connection to the computer</text>
<text x="101.4" y="196.4">10</text>
<text x="110.3" y="196.4">1</text>
<text x="115.9" y="196.1">3D-printed enclosure with lid</text>
<text x="179.1" y="196.4">-</text>
<text x="200" y="196">Regular PLA works well</text>
</g>
</svg>
